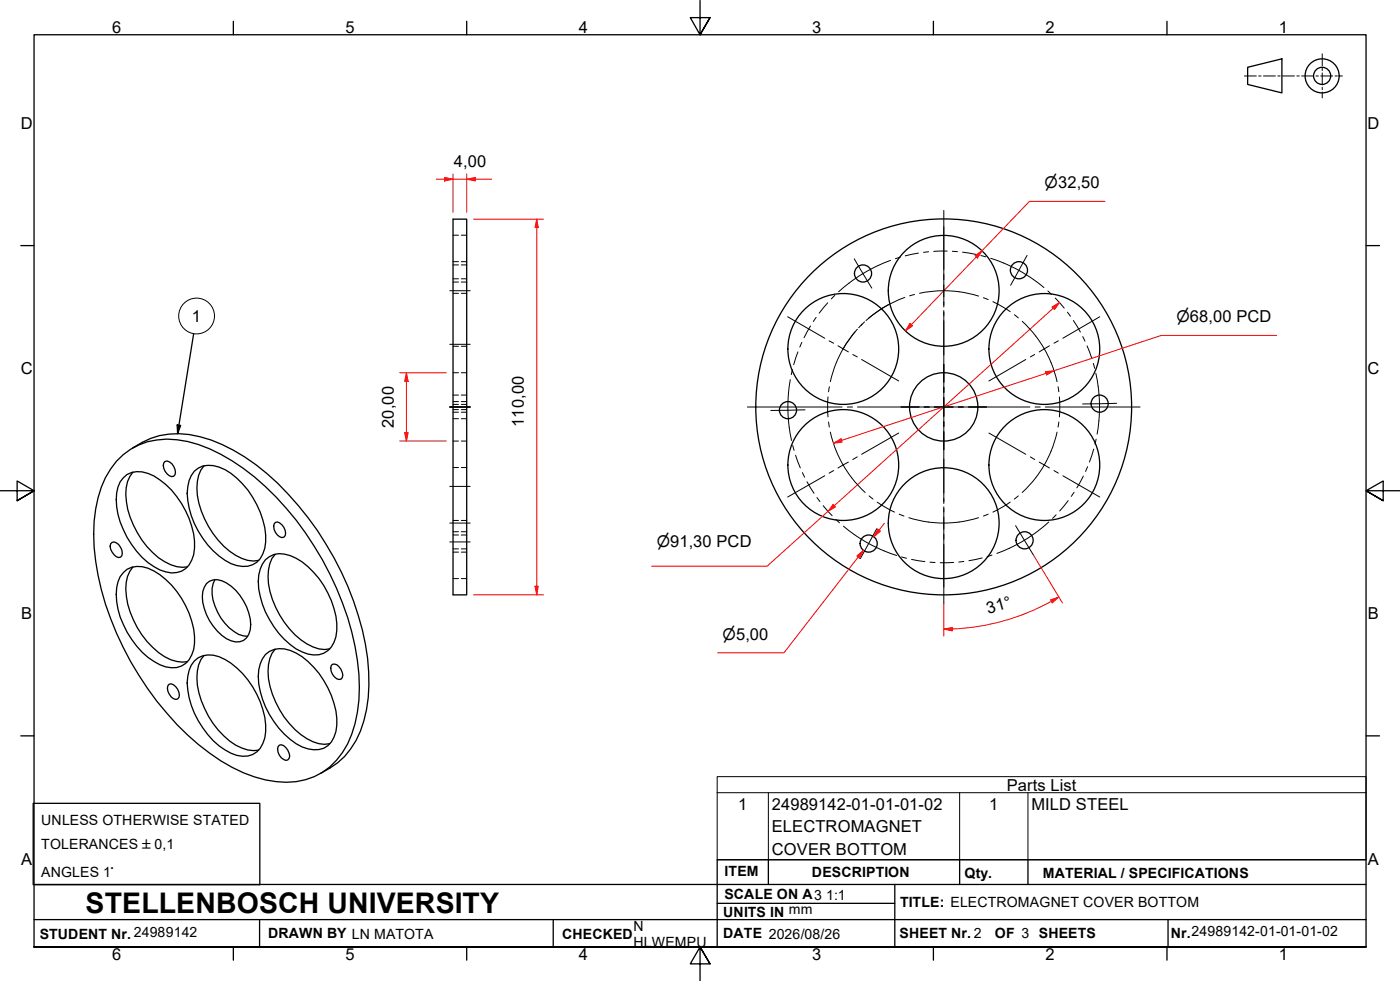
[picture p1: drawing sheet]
<svg xmlns="http://www.w3.org/2000/svg" width="410mm" height="287mm" viewBox="0 0 410 287" stroke-linecap="round" stroke-linejoin="round" font-family="sans-serif">
<!-- layer: Visible Edges(ISO) -->
<g fill="none" stroke="#000" stroke-width=".38">
<path d="M132.7 64.1h4v110h-4zM34.1 135a19.8 19.8 0 0 1 17.7-6.3 42 42 0 0 1 19.4 8.4 87.8 87.8 0 0 1 33.9 60.3 40.3 40.3 0 0 1-3.3 20.4 19.6 19.6 0 0 1-21 11 41 41 0 0 1-19.4-8.3 89.3 89.3 0 0 1-31.7-48 54.8 54.8 0 0 1-1-26.8 25.2 25.2 0 0 1 5.4-10.7zM36.1 139.8a6.3 6.3 0 0 1 7.2-1.2 23.2 23.2 0 0 1 12.8 15.5 13.2 13.2 0 0 1-.7 11.3 6.7 6.7 0 0 1-8.6 1.4 24.7 24.7 0 0 1-12.3-16.2 14.6 14.6 0 0 1 .7-9.6zM38.8 131.1a22.7 22.7 0 0 1 19.7-3.3 55.1 55.1 0 0 1 25.9 16.9 89.4 89.4 0 0 1 23.2 48 42 42 0 0 1-3.3 24 21.5 21.5 0 0 1-10.4 9.7M38.9 138.2a10 10 0 0 0-1.9 8.7 25.7 25.7 0 0 0 11.2 17.5 9.5 9.5 0 0 0 6.7 1.5M48.3 135.1a2.53 2.53 0 0 1 2.9 2.3v1.6l-.3 .4a2.53 2.53 0 0 1-3-2.4v-1.5zM56.9 137.9a7.4 7.4 0 0 1 9-.4 25.2 25.2 0 0 1 11.9 21.1 6.8 6.8 0 0 1-5.2 7.1 10.7 10.7 0 0 1-8.5-2.9 25.8 25.8 0 0 1-9.3-18.4 9.7 9.7 0 0 1 2.1-6.5zM59.8 136.3a10.2 10.2 0 0 0-2 8.7 26.1 26.1 0 0 0 11.2 17.6 8.9 8.9 0 0 0 6.8 1.4M32.4 159.2l.4-.4a2.22 2.22 0 0 1 2.5 1.4 2.2 2.2 0 0 1 0 2.9 2.14 2.14 0 0 1-2.5-1.5l-.4-.9zM80.6 152.9a2.22 2.22 0 0 1 2.5 1.5 2.2 2.2 0 0 1 0 2.8 2.46 2.46 0 0 1-2.8-2.2v-1.6zM36.1 167.6a7.1 7.1 0 0 1 9-.5 25 25 0 0 1 11.9 21.2 6.7 6.7 0 0 1-6.8 7.2 16.1 16.1 0 0 1-10.2-6.4 23.3 23.3 0 0 1-5.8-17.1l.3-1.7 .7-1.5zM38.9 165.9a10 10 0 0 0-1.9 8.7 25.7 25.7 0 0 0 11.2 17.6 9.9 9.9 0 0 0 6.7 1.5"/>
<path d="M60.5 170.8a4.4 4.4 0 0 1 5.8-.2 15.2 15.2 0 0 1 7 13.8 3.9 3.9 0 0 1-5.6 3.2 14.9 14.9 0 0 1-8.3-14.4zM62.9 169.6a10.3 10.3 0 0 0 .8 9.5 12.7 12.7 0 0 0 7.5 7l1.3 .2M77.7 163.8a6.3 6.3 0 0 1 7.3-1.2 21.6 21.6 0 0 1 11 11 19.7 19.7 0 0 1 2.4 12.8 6.5 6.5 0 0 1-9.9 4.4 24.2 24.2 0 0 1-12.3-16.2 11.7 11.7 0 0 1 1.5-10.8zM80.6 162.3a10.1 10.1 0 0 0-2 8.6 26.1 26.1 0 0 0 11.3 17.6 8.9 8.9 0 0 0 6.7 1.4M56.9 193.5a7.2 7.2 0 0 1 9-.4 25 25 0 0 1 11.9 21.1 6.7 6.7 0 0 1-6.8 7.2 17 17 0 0 1-11.6-8.3 22.8 22.8 0 0 1-4.4-15.2l.4-1.7 .6-1.5zM59.8 191.8a10.2 10.2 0 0 0-2 8.7 26.1 26.1 0 0 0 11.2 17.6 9.8 9.8 0 0 0 6.8 1.5M77.7 191.6a7.3 7.3 0 0 1 9-.5 25.1 25.1 0 0 1 11.9 21.2 6.8 6.8 0 0 1-5.2 7.1 10.7 10.7 0 0 1-8.4-3 25.8 25.8 0 0 1-9.4-18.3 9.7 9.7 0 0 1 2.1-6.5zM80.6 190a10.2 10.2 0 0 0-2 8.7 24.7 24.7 0 0 0 13 18.4l1.7 .6 1.7 .2 1.6-.2M97.3 194.5a2.14 2.14 0 0 1 2.5 1.4 2.11 2.11 0 0 1 0 2.9 3 3 0 0 1-2.8-3.9zM49.5 200.3a2.22 2.22 0 0 1 2.5 1.5 2.2 2.2 0 0 1 0 2.8 2.14 2.14 0 0 1-2.5-1.4 2.2 2.2 0 0 1 0-2.9zM81.8 218.1a2.14 2.14 0 0 1 2.5 1.5 2.02 2.02 0 0 1 0 2.9 2.52 2.52 0 0 1-2.9-2.3v-1.6z"/>
<circle cx="298.4" cy="79.1" r="2.51"/>
<circle cx="252.7" cy="80.1" r="2.51"/>
<circle cx="276.3" cy="85.1" r="16.2"/>
<circle cx="246.9" cy="102.2" r="16.2"/>
<circle cx="276.3" cy="119.1" r="10"/>
<circle cx="276.3" cy="119.1" r="55"/>
<circle cx="305.8" cy="102.2" r="16.2"/>
<circle cx="322" cy="118.2" r="2.51"/>
<circle cx="230.7" cy="120.1" r="2.51"/>
<circle cx="246.9" cy="136.1" r="16.2"/>
<circle cx="305.8" cy="136.1" r="16.2"/>
<circle cx="254.3" cy="159.1" r="2.51"/>
<circle cx="276.3" cy="153.1" r="16.2"/>
<circle cx="300" cy="158.2" r="2.51"/>
</g>
<!-- layer: Hidden Edges(ISO) -->
<g fill="none" stroke="#000" stroke-width=".29">
<path d="M132.7 77.5h1.5M132.7 76.6h1.5M132.7 68.8h1.5M135.1 77.5h1.6M135.1 76.6h1.6M135.1 68.8h1.6M132.7 82.6h1.5M132.7 81.6h1.5M132.7 85.9h1.5M135.1 82.6h1.6M135.1 81.6h1.6M135.1 85.9h1.6"/>
<path d="M132.7 109.1h1.5M132.7 115.6h1.5M132.7 117.6h1.5M132.7 119.9h1.5M132.7 101.4h1.5M132.7 118.4h1.5M135.1 109.1h1.6M135.1 115.6h1.6M135.1 117.6h1.6M135.1 119.9h1.6M135.1 101.4h1.6M135.1 118.4h1.6"/>
<path d="M132.7 129.1h1.5M132.7 120.7h1.5M132.7 122.6h1.5M132.7 136.9h1.5M135.1 129.1h1.6M135.1 120.7h1.6M135.1 122.6h1.6M135.1 136.9h1.6M132.7 155.7h1.5M132.7 156.6h1.5M132.7 152.4h1.5M135.1 155.7h1.6"/>
<path d="M135.1 156.6h1.6M135.1 152.4h1.6M132.7 160.7h1.5M132.7 161.6h1.5M132.7 169.4h1.5M135.1 160.7h1.6M135.1 161.6h1.6M135.1 169.4h1.6"/>
</g>
<!-- layer: Symbols(ISO) -->
<path d="M210 232v-4.7h190v4.7M210 232v19.7h190v-19.7M210 232h190M225 232v19.7M281 232v19.7M301 232v19.7" fill="none" stroke="#000" stroke-width=".29"/>
<!-- layer: Border_0 -->
<g fill="none" stroke="#000" stroke-width=".38">
<path d="M68.3 6.2v4M136.7 6.2v4M205 .1v10.1l-2.9-5h5.8l-2.9 5 2.9-5M273.3 6.2v4M341.7 6.2v4M6.1 71.9h3.9M400 71.9h3.9M0 143.7h10l-5-2.9v5.8l5-2.9-5 2.9M410 143.7h-10l5-2.9v5.8l-5-2.9 5 2.9M6.1 215.4h3.9M400 215.4h3.9M10 277.2v-267h390v267h-390h390"/>
<path d="M68.3 277.2v3.9M136.7 277.2v3.9M273.3 277.2v3.9M341.7 277.2v3.9M207.9 282.1l-2.9-4.9 2.9 4.9h-5.8l2.9-4.9v10"/>
</g>
<!-- layer: Sketch Geometry(ISO) -->
<g fill="none" stroke="#000" stroke-width=".38">
<path d="M365.3 19.7l10-2.5v10l-10-2.5zM9.7 235.2h66.4v23.8h-66.4zM10 258.9h390M225 251.7v7.2M262 258.9v18.3M281 251.7v7.2M301 251.7v7.2M400 251.7h-190v25.5M10 277.2h390M10 269.2h390M76 269.2v8M162 269.2v8"/>
<path d="M210 264.4h52M342 269.2v8"/>
<circle cx="387.1" cy="22.2" r="5"/>
<circle cx="387.1" cy="22.2" r="2.51"/>
</g>
<g fill="none" stroke="#000" stroke-width=".29">
<path d="M387.2 15.8v3.5M387.2 20v.7M364.4 22.2h3.5M368.6 22.2h.7M370 22.2h3.4M374.1 22.2h.7M375.5 22.2h3.5M379.7 22.2h.7M381.1 22.2h3.5M385.3 22.2h.7M386.7 22.2h3.5M387.2 21.4v3.4"/>
<path d="M387.2 25.5v.7M387.2 26.9v1.8M390.9 22.2h.7M392.3 22.2h.8"/>
</g>
<!-- layer: Center Mark(ISO) -->
<g fill="none" stroke="#000" stroke-width=".29">
<path d="M250.1 75.8l5.2 8.5M300.7 74.8l-4.8 8.7M235.7 120l-10 .2M263.8 119.1h5.3M270.6 119.1h1.5M273.6 119.1h5.5M276.4 106.6v5.3M276.4 113.4v1.5M276.4 116.3v5.6M280.6 119.1h1.5M283.6 119.1h5.3M327 118.1l-10 .2"/>
<path d="M276.4 123.4v1.5M276.4 126.4v5.2M256.7 154.8l-4.8 8.7M297.4 153.9l5.2 8.5"/>
</g>
<!-- layer: Centerline(ISO) -->
<g fill="none" stroke="#000" stroke-width=".29">
<path d="M260.8 76.2a45.6 45.6 0 0 0-15.3 9.2M263.6 75.3l-1.4 .4M268.9 74.1l-3.8 .8M271.9 73.7l-1.5 .2M277.4 73.5l-4 .1M278.9 73.6l1.4 .1M281.8 73.8l3.9 .7M287.2 74.8l1.5 .4M290.1 75.6a45.6 45.6 0 0 1 15.6 8.6M131.7 85.1h6M237.3 95.4l-1.9 3.5M239 92.9l-.9 1.2"/>
<path d="M242.4 88.6l-2.5 3.1M244.4 86.5l-1 1M306.8 85.2l1.1 1M309 87.2l2.6 3M312.5 91.4l.9 1.2M314.3 93.8l2 3.4M317 98.5l.7 1.4M131.7 100.8h6M131.7 119.1h6M231.4 111.1a45.6 45.6 0 0 0 .4 17.8M232 108.2l-.3 1.5M233.6 103l-1.2 3.8"/>
<path d="M234.8 100.2l-.6 1.4M318.3 101.2l1.4 3.7M320.1 106.4l.4 1.4M320.9 109.3a45.6 45.6 0 0 1 .3 17.8M232.1 130.4l.4 1.4M232.9 133.3l1.4 3.7M234.9 138.3l.7 1.4M317.2 139.3l-1.9 3.5M318.5 136.6l-.6 1.4M320.2 131.5l-1.2 3.7M321 128.5l-.4 1.5M131.7 153.1h6"/>
<path d="M131.7 142.4h6M131.7 158.6h6M236.3 141l2.1 3.4M239.2 145.6l.9 1.2M241 148l2.7 3M244.7 152l1.1 1M247 154a45.6 45.6 0 0 0 15.5 8.6M307.1 152.8a45.6 45.6 0 0 1-15.2 9.2M309.2 150.7l-1 1.1M312.8 146.5l-2.5 3.1M314.5 144.1l-.8 1.2M264 163l1.4 .4"/>
<path d="M266.9 163.7l3.9 .7M272.3 164.6l1.5 .1M279.2 164.6l-3.9 .1M282.2 164.3l-1.5 .2M287.6 163.3l-3.9 .8M290.5 162.5l-1.5 .4"/>
</g>
<!-- layer: Dimensions(ISO) -->
<path d="M157.2 64.1v2.5" fill="none" stroke="#f00" stroke-width=".29"/>
<path d="M157.2 64.1l.4 2.5h-.9z" fill="#f00"/>
<path d="M157.2 64.1l.4 2.5h-.9zM157.2 171.6v2.5" fill="none" stroke="#f00" stroke-width=".29"/>
<path d="M156.7 171.6h.9l-.4 2.5z" fill="#f00"/>
<path d="M130.2 52.5h2.5M138.7 64.1h20.4M157.2 66.6v105M138.7 174.1h20.4M156.7 171.6h.9l-.4 2.5z" fill="none" stroke="#f00" stroke-width=".29"/>
<path d="M130.2 52l2.5 .5-2.5 .5z" fill="#f00"/>
<path d="M130.2 52l2.5 .5-2.5 .5zM136.7 52.5h2.5" fill="none" stroke="#f00" stroke-width=".29"/>
<path d="M136.7 52.5l2.5-.5v1z" fill="#f00"/>
<path d="M127.7 52.5h2.5M132.7 52.5h4M132.7 50.9v11.2M136.7 52.5l2.5-.5v1zM136.7 50.9v11.2M139.2 52.5h4.8M287.6 73.4l-1.7 1.8" fill="none" stroke="#f00" stroke-width=".29"/>
<path d="M285.5 74.8l2.1-1.4-1.4 2.1z" fill="#f00"/>
<path d="M285.5 74.8l2.1-1.4-1.4 2.1zM266.8 95.1l-1.7 1.8" fill="none" stroke="#f00" stroke-width=".29"/>
<path d="M266.4 94.7l.8 .7-2.1 1.5z" fill="#f00"/>
<path d="M323.5 58.9h-22.1l-13.8 14.5M285.9 75.2l-19.1 19.9M266.4 94.7l.8 .7-2.1 1.5zM310.3 88.5l-1.9 1.7" fill="none" stroke="#f00" stroke-width=".29"/>
<path d="M308 89.9l2.3-1.4-1.6 2.1z" fill="#f00"/>
<path d="M308 89.9l2.3-1.4-1.6 2.1zM244.3 148l-1.9 1.7" fill="none" stroke="#f00" stroke-width=".29"/>
<path d="M244 147.7l.6 .7-2.2 1.3z" fill="#f00"/>
<path d="M308.4 90.2l-64.1 57.8M242.4 149.7l-17.8 16h-33.8M244 147.7l.6 .7-2.2 1.3zM252.8 161.1l-1.5 2" fill="none" stroke="#f00" stroke-width=".29"/>
<path d="M250.9 162.8l1.9-1.7-1.1 2.3z" fill="#f00"/>
<path d="M257.4 155.1l-1.6 2.1M250.9 162.8l1.9-1.7-1.1 2.3z" fill="none" stroke="#f00" stroke-width=".29"/>
<path d="M257 154.9l.8 .6-2 1.7z" fill="#f00"/>
<path d="M308.6 108.5l-2.3 .8M257 154.9l.8 .6-2 1.7zM259 153.2l-1.6 1.9M252.8 161.1l-23.2 30h-19.5" fill="none" stroke="#f00" stroke-width=".29"/>
<!-- layer: Center Mark(ISO) -->
<g fill="none" stroke="#000" stroke-width=".29">
<path d="M276.4 66.4v12.5M230.6 92.7l10.9 6.3M242.8 99.8l1.3 .7M276.4 80.3v1.6M276.4 83.4v3.5M276.4 88.3v1.6M276.4 91.4v12.5M309.9 99.8l-1.3 .7M322 92.7l-10.8 6.3M245.4 101.2l3 1.8M249.7 103.8l1.3 .7M252.3 105.2l10.8 6.3"/>
<path d="M263.8 119.1h5.3M270.6 119.1h1.5M273.6 119.1h5.5M276.4 106.6v5.3M276.4 113.4v1.5M276.4 116.3v5.6M280.6 119.1h1.5M283.6 119.1h5.3M300.4 105.2l-10.8 6.3M303 103.8l-1.3 .7M307.3 101.2l-3 1.8M241.5 139.3l-10.9 6.2"/>
<path d="M244.1 137.7l-1.3 .8M248.4 135.3l-3 1.7M251 133.7l-1.3 .8M263.1 126.8l-10.8 6.2M276.4 123.4v1.5M276.4 126.4v5.2M276.4 134.4v12.5M289.6 126.8l10.8 6.2M301.7 133.7l1.3 .8M304.3 135.3l3 1.7M308.6 137.7l1.3 .8M311.2 139.3l10.8 6.2"/>
<path d="M276.4 148.4v1.5M276.4 151.4v3.5M276.4 156.4v1.5M276.4 159.4v12.4"/>
</g>
<!-- layer: Centerline(ISO) -->
<g fill="none" stroke="#000" stroke-width=".29">
<path d="M250.4 97.1a34 34 0 0 0-7.3 14.6M251.1 96.4l-2.1 2.4-2.1 3.3M252.5 94.9l-1.1 1M253.2 94.2l-1.1 1.1M260.1 89.2l-2.7 1.6-3.1 2.4M264.9 87.1a34 34 0 0 0-11.3 6.7M267.8 86.2l-1.5 .4M269.2 85.8a34 34 0 0 1 17.3 .9M288 87.2l1.3 .5M290.7 88.3l5.1 2.9M297 92.1l1.2 1M299.3 94a34 34 0 0 1 10.2 17.7"/>
<path d="M242.4 116.2v5.8M242.8 113.2l-.2 1.5M309.8 113.2l.2 1.5M310.2 116.2v5.8M242.6 123.5l.2 1.5M243.1 126.5a34 34 0 0 0 10.2 17.7M309.5 126.5a34 34 0 0 1-10.2 17.7M310 123.5l-.2 1.5M254.5 145.2l1.1 .9M256.8 147l5.1 2.9M263.3 150.5l1.4 .6M266.1 151.5a34 34 0 0 0 20.4 0"/>
<path d="M289.3 150.5l-1.4 .6M295.8 147l-5.1 2.9M298.2 145.2l-1.2 .9"/>
</g>
<!-- layer: Dimensions(ISO) -->
<path d="M306.1 108.8l2.5-.3-2.1 1.2z" fill="#f00"/>
<path d="M306.1 108.8l2.5-.3-2.1 1.2zM246.4 128.9l-2.4 .8" fill="none" stroke="#f00" stroke-width=".29"/>
<path d="M244 129.7l2.3-1.2 .3 .9z" fill="#f00"/>
<path d="M373.8 98.2h-33.8l-31.4 10.3M306.3 109.3l-59.9 19.6M244 129.7l2.3-1.2 .3 .9zM276.4 184.2h2.4" fill="none" stroke="#f00" stroke-width=".29"/>
<path d="M276.4 184.2l2.4-.5v1z" fill="#f00"/>
<path d="M310 174.8l-2.2 1.2M276.4 184.2l2.4-.5v1z" fill="none" stroke="#f00" stroke-width=".29"/>
<path d="M307.6 175.6l2.4-.8-1.9 1.7z" fill="#f00"/>
<path d="M119 109.1v2.5M276.4 176.6v9.6M302.6 162.4l8.5 14.1M307.6 175.6l2.4-.8-1.9 1.7zM307.8 176a65.1 65.1 0 0 1-29 8.1" fill="none" stroke="#f00" stroke-width=".29"/>
<path d="M119 109.1l.5 2.5h-1z" fill="#f00"/>
<path d="M119 109.1l.5 2.5h-1zM119 126.6v2.5" fill="none" stroke="#f00" stroke-width=".29"/>
<path d="M118.5 126.6h1l-.5 2.5z" fill="#f00"/>
<path d="M117 109.1h13.7M119 111.6v15M117 129.1h13.7M118.5 126.6h1l-.5 2.5z" fill="none" stroke="#f00" stroke-width=".29"/>
<!-- layer: Center Mark(ISO) -->
<path d="M276.4 61.6v27.8M276.4 90.9v1.4M276.4 93.9v50.4M218.8 119.1h27.8M248.1 119.1h1.5M251.1 119.1h50.5M303.1 119.1h1.5M306.1 119.1h27.7M276.4 145.9v1.5M276.4 148.9v27.7" fill="none" stroke="#000" stroke-width=".29"/>
<!-- layer: Symbols(ISO) -->
<path d="M56.7 97.7l-4.7 29.3M51.9 124.4l1 .1-.9 2.5z" fill="none" stroke="#000" stroke-width=".38"/>
<path d="M51.9 124.4l1 .1-.9 2.5z" fill="#000"/>
<circle cx="57.6" cy="92.5" r="5.2" fill="none" stroke="#000" stroke-width=".29"/>
<text font-size="8.3" x="25.1" y="267.2">STELLENBOSCH UNIVERSITY</text>
<g font-size="4.8">
<text x="32.8" y="9.7">6</text>
<text x="101.2" y="9.7">5</text>
<text x="169.5" y="9.7">4</text>
<text x="237.8" y="9.7">3</text>
<text x="306.1" y="9.7">2</text>
<text x="374.5" y="9.7">1</text>
<text x="6.1" y="37.8">D</text>
<text x="400.4" y="37.8">D</text>
<text x="132.9" y="48.8">4,00</text>
<text x="56.2" y="94.2">1</text>
<text x="6.1" y="109.6">C</text>
<text x="400.4" y="109.6">C</text>
<text x="115.3" y="125.2" transform="rotate(-90 115.3 125.2)">20,00</text>
<text x="153.4" y="125" transform="rotate(-90 153.4 125)">110,00</text>
<text x="289.4" y="179.7" transform="rotate(-16 289.4 179.7)">31°</text>
<text x="6.2" y="181.3">B</text>
<text x="400.5" y="181.3">B</text>
<text x="294.8" y="231.5">Parts List</text>
<text x="216.2" y="237.1">1</text>
<text x="226" y="237.1">24989142-01-01-01-02</text>
<text x="289.6" y="237.1">1</text>
<text x="302" y="237.1">MILD STEEL</text>
<text x="226" y="243.6">ELECTROMAGNET</text>
<text x="226" y="250.1">COVER BOTTOM</text>
<text x="6.2" y="253.1">A</text>
<text x="400.5" y="253.1">A</text>
<text x="32.8" y="281.1">6</text>
<text x="101.2" y="281.1">5</text>
<text x="169.5" y="281.1">4</text>
<text x="237.8" y="281.1">3</text>
<text x="306.1" y="281.1">2</text>
<text x="374.5" y="281.1">1</text>
</g>
<g font-size="4.6">
<text x="305.9" y="55.1">⌀32,50</text>
<text x="344.5" y="94.3">⌀68,00 PCD</text>
<text x="192.3" y="160.1">⌀91,30 PCD</text>
<text x="211.6" y="187.2">⌀5,00</text>
</g>
<g font-size="4.1">
<text x="12.1" y="241.6">UNLESS OTHERWISE STATED</text>
<text x="12.1" y="248.5">TOLERANCES ±0,1</text>
<text x="12.1" y="256.7">ANGLES 1°</text>
<text x="212.2" y="256.5">ITEM</text>
<text x="237.7" y="256.7">DESCRIPTION</text>
<text x="282.4" y="256.9">Qty.</text>
<text x="305.4" y="256.9">MATERIAL / SPECIFICATIONS</text>
<text x="212.1" y="263">SCALE ON A3</text>
<text x="241.9" y="263.3">1:1</text>
<text x="211.8" y="268.4">UNITS IN mm</text>
<text x="263.5" y="265.6">TITLE: ELECTROMAGNET COVER BOTTOM</text>
<text x="11.6" y="274.8">STUDENT Nr. 24989142</text>
<text x="78.5" y="274.6">DRAWN BY LN MATOTA</text>
<text x="164.6" y="274.8">CHECKED</text>
<text x="185.5" y="272.6">N</text>
<text x="211.8" y="274.6">DATE 2026/08/26</text>
<text x="263.4" y="274.6">SHEET Nr. 2</text>
<text x="291.3" y="274.6">OF 3 SHEETS</text>
<text x="342.8" y="274.5">Nr.24989142-01-01-01-02</text>
<text x="185.5" y="277.3">HLWEMPU</text>
</g>
</svg>
